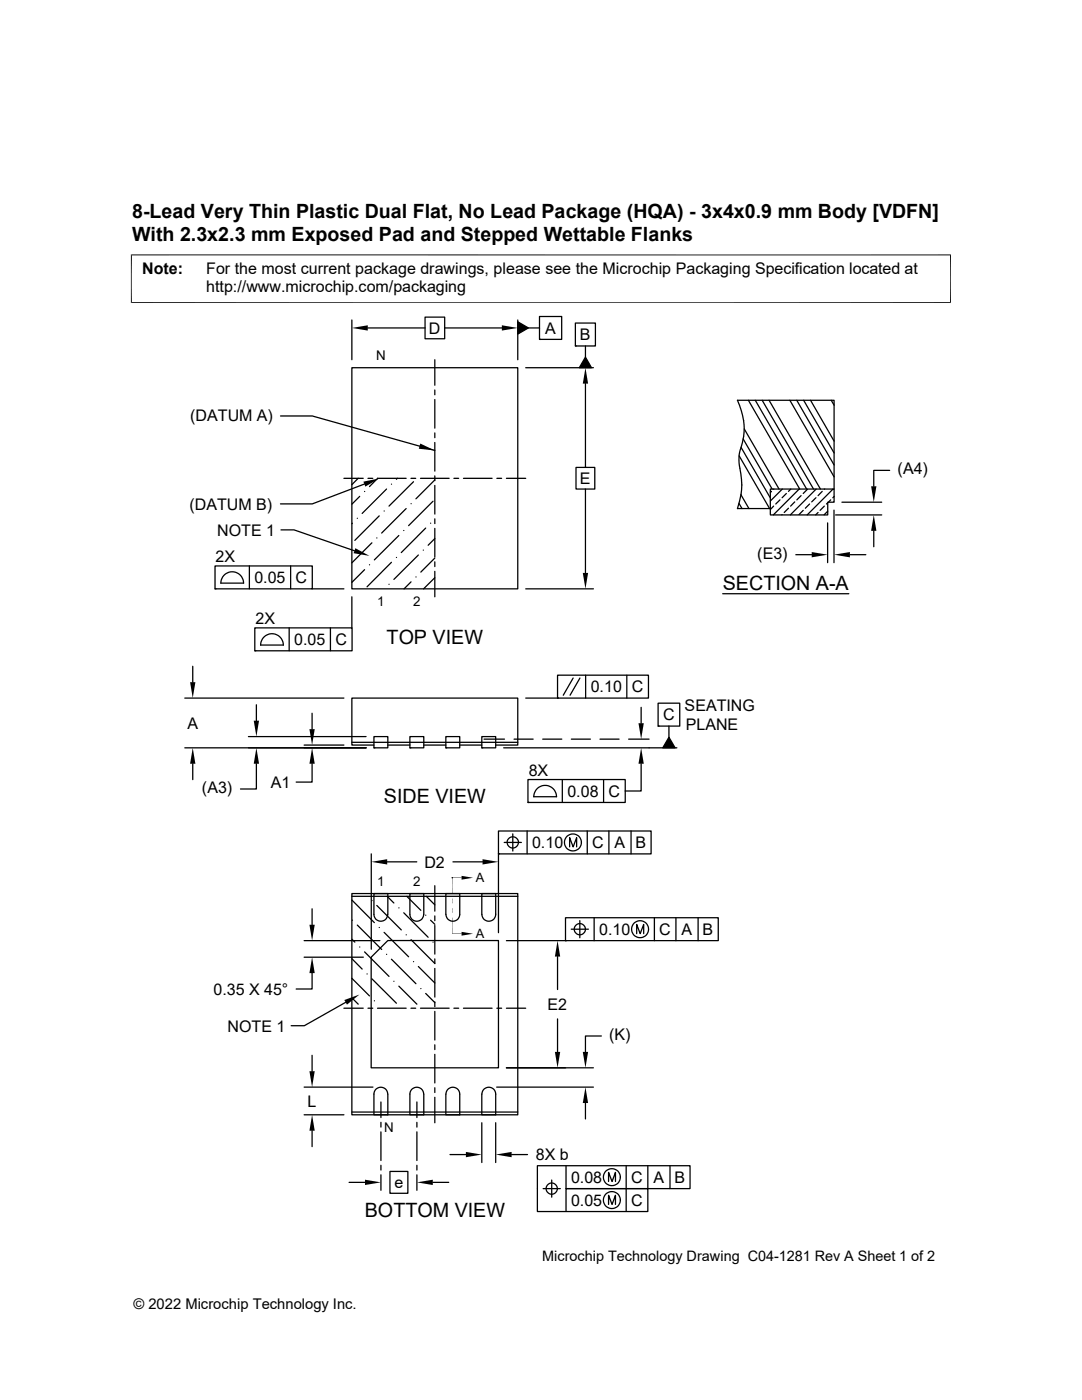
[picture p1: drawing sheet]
<svg xmlns="http://www.w3.org/2000/svg" width="216mm" height="279mm" viewBox="0 0 216 279" stroke-linecap="round" stroke-linejoin="round" font-family="sans-serif">
<g fill="none" stroke="#000" stroke-width=".25">
<path d="M70.2 73.4h33.1v44.1h-33.1zM70.2 63.9v7.9M73.4 65.4h11.4M84.8 63.3h3.9v4.3h-3.9zM86.8 71.8v5.1M86.8 77.8v1M86.8 79.7v5.7M88.7 65.4h11.4M103.3 63.9v7.9M103.3 64.2l2.1 1.2-2.1 1.3zM104.9 73.4h13.5M105.4 65.4h2.3"/>
<path d="M107.7 63.2h4.4v4.5h-4.4zM107.7 67.7h.1M114.8 64.5h4v4.5h-4zM114.8 69h.1M116.8 76.6v16.7M116.8 71.3l1.2 2.1h-2.4zM116.8 69v2.3M149.3 79.9l10.3 17.7M150.7 79.9l10.3 17.7M152.1 79.9l10.2 17.7M153.5 79.9l10.2 17.7M157.6 79.9l8.8 15.3"/>
<path d="M159 79.9l7.4 12.9M160.4 79.9l6 10.5M161.7 79.9l4.7 8.1M165.9 79.9l.5 1M56 83h6.3l24.5 6.9M68.6 95.5h3.9M71.5 95.4l-1.3 1.3M71.8 99.1l-1.6 1.5M72.7 96.6l-10.4 4h-6.3M72.7 98.1h.1M73.4 95.5h1M75.3 95.5h5.7"/>
<path d="M75.4 95.4l-1.7 1.7M77.1 97.6l-4.8 4.9M78.1 96.6h.1M79.3 95.4l-.2 .3M82 95.5h1M82.5 96.1l-4.9 4.9M83.9 95.5h5.7M86.8 86.4v1M86.8 88.3v5.7M86.8 95v.9M86.8 96.9v5.7M86.8 95.8l-3.8 3.7"/>
<path d="M90.6 95.5h.9M92.5 95.5h5.7M99.1 95.5h1M101 95.5h3.9M114.9 93.3h3.8v4.3h-3.8zM116.8 97.6v16.7M147.5 91l6.1 10.5M147.6 93.5l.2 1.1a13.4 13.4 0 0 1-.6 6.9h6.5M147.6 93.5a8.4 8.4 0 0 1 .5-5.1 12.3 12.3 0 0 0-.9-8.5h19.2v17.7M147.8 98.7l1.6 2.8M147.9 89.3l5.8 10.1M148.3 87.6l5.8 10"/>
<path d="M148.5 85.6l6.9 12M153.7 97.6h12.7v2.6h-1.2v2.6h-11.5zM153.9 98.1l-.2 .2M154.4 97.6h.1M155.6 99.8l-.8 .8M156.1 97.6l-2.4 2.4M156.9 98.5l-.8 .8M157.8 97.6l-.5 .5M159.5 97.6l-5.2 5.2M159.9 98.9l-.9 .9M161.1 97.6l-.8 .9M162.8 99.3l-.8 .9"/>
<path d="M162.9 97.6l-5.2 5.2M164.1 98.1l-.9 .8M164.5 97.6h.1M165.8 99.8l-.5 .4M166.2 97.6l-5.1 5.2M166.4 99.1l-.2 .2M177.5 93.9h-3.2v3.1M42.9 112.9h19.4v4.6h-19.4zM42.9 117.5h.1M48.6 116.4a2.26 2.26 0 0 0-2.3-2.3 2.26 2.26 0 0 0-2.2 2.3h4.5M49.8 112.9v4.6M56.1 105.7h2.6l12 4.2"/>
<path d="M58 112.9v4.6M62.3 117.5h6.3M70.2 119.1v6.2M70.3 104.4l-.1 .1M71.3 103.4h.1M72.7 113.7l-2.5 2.5M73.7 112.7h.1M74.2 108.3l-4 4M75.2 107.4h.1M75.7 103l-4.9 4.8M76.6 102h.1M77.6 116.6h.1"/>
<path d="M78.1 112.2l-4.9 4.9M79.1 111.3h.1M79.6 106.9l-4.9 4.8M80.6 105.9h.1M81 101.5l-4.8 4.9M82 116.1l-1.4 1.4M82 100.5h.1M83 115.1h.1M83.5 110.8l-4.9 4.8M84.5 109.8h.1M84.9 105.4l-4.8 4.9M85.9 104.4h.1"/>
<path d="M86.4 100l-4.9 4.9M86.8 115.3l-2.3 2.2M86.8 103.5v1M86.8 105.5v5.7M86.8 112.1v1M86.8 114v5.1M86.8 107.5l-1.4 1.3M86.8 111.4l-2.8 2.8M104.9 117.5h13.5M144.2 118.5h25.2M147.4 100.5l.7 1M154.4 101l-.7 .7"/>
<path d="M156.1 102.7l-.1 .1M157.3 101.4l-.8 .9M158.6 100.2l-.8 .8M158.8 110.7h3.2M160.3 101.9l-.9 .8M161.5 100.6l-.8 .8M163.2 102.3l-.4 .5M164.5 101l-.9 .9M165.1 104.4v7.9M165.2 102l-.8 .8M165.2 100.4l-.3 .2M166.4 101.8v10.5"/>
<path d="M166.7 102.8h9.2M168 100.2h7.9M169.6 110.7h3.2M174.3 105.9v3.2M36.9 139.3h31.7M38.5 133v3.1M50.8 125.3h19.5v4.6h-19.5zM50.8 129.9h.1M52 128.7h4.6M52 128.7a2.26 2.26 0 0 1 2.3-2.2 2.26 2.26 0 0 1 2.2 2.2M57.7 125.3v4.6M65.9 125.3v4.6"/>
<path d="M104.9 139.3h6.4M111.3 134.7h18.1v4.6h-18.1zM111.3 139.3h.1M114.4 135.3l-2 3.4M115.7 135.3l-2 3.4M116.9 134.7v4.6M125.1 134.7v4.6M36.9 149.2h36.1M38.5 152.4v3.2M49.6 147h23.4M51.2 152.4v5.1h-3.2M51.2 140.7v3.1"/>
<path d="M60.7 148.7h7.9M62.3 152.4v3.7h-3.2M62.3 142.3v3.2M70.2 148.1h33.1M74.6 147h2.8v2.2h-2.8zM74.6 149.2h.1M74.6 148.7h-4.4v-9.4h33.1v9.4h-4.4M77.4 148.7h4.4M81.8 147h2.8v2.2h-2.8zM81.8 149.2h.1M84.6 148.7h4.4M89 147h2.7v2.2h-2.7z"/>
<path d="M89 149.2h.1M91.7 148.7h4.4M96.1 147h2.8v2.2h-2.8zM96.1 149.2h.1M96.6 147.5h4.1M102.6 147.5h3.8M105.3 155.6h19.5v4.5h-19.5zM107.3 157.3a2.27 2.27 0 0 1 2.4-.3 2.27 2.27 0 0 1 1.3 2h-4.5l.2-.9zM108.3 147.5h3.8M112.2 155.6v4.5M114 147.5h3.8M119.7 147.5h3.8"/>
<path d="M120.4 155.6v4.5M125.4 147.5h4.1M127.9 152.4v5.5h-3.1M127.9 141.2v3.1M131.3 140.3h4.3v4.6h-4.3zM131.3 144.9h.1M133.5 147.1l1.2 2.1h-2.5zM133.5 144.9v2.2M135.1 149.2h-34.6M70.2 178.3h33.1v44.2h-33.1zM70.2 178.9h33.1M70.2 179.6l4.5 4.5"/>
<path d="M74.1 170.4v19M74.2 179.7h.1M74.6 178.3h2.8v4.2a1.38 1.38 0 0 1-1.4 1.4 1.38 1.38 0 0 1-1.4-1.4zM77.3 172h5.9M77.3 178.9l1.3 1.3M81.2 178.9l2.8 2.8M81.8 178.3h2.8l-.1 4.2a1.38 1.38 0 0 1-1.3 1.4 1.38 1.38 0 0 1-1.4-1.4zM85.1 178.9l1.7 1.7M86.8 176.8v5M90.2 175.2h.1M90.4 172h5.9M99.5 165.8h30.4v4.6h-30.4z"/>
<path d="M99.5 170.4h.1M99.5 170.4v15.7M100.6 168.1h3.4M101.2 168.1a1.14 1.14 0 0 1 1.5-1.1 1.14 1.14 0 0 1 .5 1.8 1.14 1.14 0 0 1-1.9-.2l-.1-.5M102.3 166.4v3.4M105.2 165.8v4.6M105.3 160.1h.1M113.7 169v-1.8l.7 1.8 .7-1.8v1.8M117.2 165.8v4.6M121.5 165.8v4.6M125.9 165.8v4.6M60.7 191h11.8"/>
<path d="M60.7 187.7h15.1M62.3 194.2v3.2h-3.2M62.3 181.4v3.2M70.2 195.2l3.5 3.6M70.2 191.3l2.1 2.1M70.2 187.4l.6 .6M70.3 199.2l1.2 1.2M70.3 183.6h.1M71.3 184.6l4.9 4.9M71.8 189h.1M72.7 190l4.9 4.9M73.2 194.4h.1"/>
<path d="M74.2 195.3l4.9 4.9M74.7 199.7h.1M75.2 180.7l4.9 4.9M75.7 185.1h.1M76.6 186.1l4.9 4.8M77.1 190.5h.1M77.4 187.7h22.1v25.4h-25.4v-22.1zM78.1 191.4l4.9 4.9M78.6 195.8h.1M79.6 196.8l3.6 3.6M79.6 181.2h.1M80.6 182.2l4.8 4.8"/>
<path d="M81 186.6h.1M82 187.5l4.8 4.8M82.5 191.9h.1M83.5 192.9l3.3 3.3M84 197.3h.1M84.9 198.3l1.9 1.8M84.9 182.6h.1M85.9 183.6l.9 .9M86.4 188h.1M86.8 182.8v.9M86.8 184.7v5.7M86.8 191.4v.9"/>
<path d="M86.8 193.3v5.7M86.8 199.9v1M89 182.5v-4.2h2.7v4.2a1.38 1.38 0 0 1-1.3 1.4 1.38 1.38 0 0 1-1.4-1.4M96.1 182.5v-4.2h2.8v4.2a1.38 1.38 0 0 1-1.4 1.4 1.38 1.38 0 0 1-1.3-1.4M101 187.7h11.8M111.3 190.9v6.6M112.8 183.2h30.5v4.5h-30.5zM112.8 187.7h.1M114 185.4h3.4M115.7 183.7v3.5M118.6 183.2v4.5M127 186.3v-1.8l.7 1.8 .7-1.8v1.8"/>
<path d="M130.6 183.2v4.5M134.9 183.2v4.5M139.3 183.2v4.5M60.7 217h13.7M62.3 210.6v3.2M68.6 201.2h3.9M69 200l-8.3 4.7h-2.6M73.4 201.2h1M75.1 217.3a1.38 1.38 0 0 1 1.5-.2 1.38 1.38 0 0 1 .8 1.3v4.1h-2.8v-4.4zM75.3 201.2h5.7M76 219.9v3.1M82 201.2h1"/>
<path d="M82.3 217.3a1.38 1.38 0 0 1 1.4-.2 1.38 1.38 0 0 1 .8 1.3l.1 4.1h-2.8v-4.4zM83.2 219.9v3.1M83.9 201.2h5.7M86.8 201.8v5.8M86.8 208.5v1M86.8 210.4v5.7M86.8 217.1v.9M86.8 219v5.1M89 218.4v4.1h2.7v-4.1a1.38 1.38 0 0 0-1.3-1.4 1.38 1.38 0 0 0-1.4 1.4M90.6 201.2h.9M92.5 201.2h5.7M96.1 218.4v4.1h2.8v-4.1a1.38 1.38 0 0 0-1.4-1.4 1.38 1.38 0 0 0-1.3 1.4"/>
<path d="M99.1 217h19.3M99.1 201.2h1M101 201.2h3.9M111.3 203.3v6.6M118.4 213.1h-17.4M120 206.8h-3.2v3.1M60.7 222.5h7.9M62.3 225.7v3.1M69.7 236h3.1M70.2 221.9h33.1M76 224v.9M76 225.9v5.7"/>
<path d="M76 232.6v.9M76 234.5v3.1M77.8 233.8h3.6v4.3h-3.6zM83.2 224v.9M83.2 225.9v5.7M83.2 232.6v.9M83.2 234.5v3.1M86.4 236h3.1M89.8 230.4h3.2M96.1 224.1v7.9M98.9 224.1v7.9M102.1 230.4h3.2"/>
<path d="M108.4 237.2h3.4M110.1 235.5v3.4M112.9 232.6v4.6h16.4v4.6h-22.1v-9.2h30.5v4.6h-24.8v4.6M116.8 220.1v3.2M121.4 235.8v-1.8l.7 1.8 .7-1.8v1.8M124.9 232.6v9.2M129.3 232.6v4.6M133.7 232.6v4.6M121.4 240.4v-1.9l.7 1.9 .7-1.9v1.9"/>
<circle cx="114.3" cy="168.1" r="1.69"/>
<circle cx="115.7" cy="185.4" r="1.12"/>
<circle cx="127.7" cy="185.4" r="1.69"/>
<circle cx="110.1" cy="237.2" r="1.12"/>
<circle cx="122.1" cy="234.9" r="1.69"/>
<circle cx="122.1" cy="239.5" r="1.69"/>
</g>
<g fill="#000">
<path d="M70.2 65.4l3.2-.5v1.1zM100.1 64.9l3.2 .5-3.2 .6zM103.3 64.2l2.1 1.2-2.1 1.3zM116.8 73.4l.5 3.2h-1zM116.8 71.3l1.2 2.1h-2.4zM72.5 96.1l3.2-.6-2.8 1.6zM83.9 88.5l2.9 1.4-3.2-.3zM173.8 97h1.1l-.6 3.2zM70.9 109.4l2.8 1.5-3.2-.5zM116.3 114.3h1l-.5 3.2zM162 110.2l3.1 .5-3.1 .5zM166.4 110.7l3.2-.5v1z"/>
<path d="M174.3 102.8l.6 3.1h-1.1zM37.9 136.1h1.1l-.5 3.2zM38.5 149.2l.5 3.2h-1.1zM50.6 143.8h1.1l-.5 3.2zM51.2 149.2l.5 3.2h-1.1zM61.7 145.5h1.1l-.5 3.2zM62.3 149.2l.5 3.2h-1.1zM127.4 144.3h1.1l-.6 3.2zM127.9 149.2l.6 3.2h-1.1zM133.5 147.1l1.2 2.1h-2.5zM74.1 172l3.2-.5v1zM90.2 175.1h1.9z"/>
<path d="M90.2 175.2l1.9-.1zM92.1 174.8l2.3 .4-2.3 .4zM96.3 171.5l3.2 .5-3.2 .5zM61.7 184.6h1.1l-.5 3.1zM62.3 191l.5 3.2h-1.1zM90.2 181.2l.1 1zM90.2 179.3l.1 1zM90.2 186.4l1.9-.1zM90.2 186.3h1.9zM92.1 186l2.3 .4-2.3 .3zM111.3 187.7l.5 3.2h-1.1zM61.7 213.8h1.1l-.5 3.2z"/>
<path d="M68.7 199.6l3-1.1-2.5 2zM110.7 209.9h1.1l-.5 3.2zM116.3 209.9h1l-.5 3.2zM62.3 222.5l.5 3.2h-1.1zM72.8 235.4l3.2 .6-3.2 .5zM83.2 236l3.2-.6v1.1zM93 229.9l3.1 .5-3.1 .5zM98.9 230.4l3.2-.5v1zM116.8 217l.5 3.1h-1z"/>
</g>
<path d="M26.1 50.9h163.7M26.2 50.8v9.7M189.7 50.8v9.7M26.1 60.4h163.7M90.2 175.2h.1M90.2 175.2v3.2M90.2 183.1v3.3" fill="none" stroke="#000" stroke-width=".2"/>
<g font-size="3.9">
<text x="26.4" y="43.5">8-Lead Very Thin Plastic Dual Flat, No Lead Package (HQA) - 3x4x0.9 mm Body [VDFN]</text>
<text x="26.4" y="48">With 2.3x2.3 mm Exposed Pad and Stepped Wettable Flanks</text>
<text x="144.2" y="117.7">SECTION A-A</text>
<text x="77.1" y="128.4">TOP VIEW</text>
<text x="76.6" y="160.2">SIDE VIEW</text>
<text x="72.8" y="242.9">BOTTOM VIEW</text>
</g>
<g font-size="3.2">
<text x="28.4" y="54.6">Note:</text>
<text x="41.1" y="58.3">http://www.microchip.com/packaging</text>
<text x="41.1" y="54.6">For the most current package drawings, please see the Microchip Packaging Specification located at</text>
<text x="85.6" y="66.6">D</text>
<text x="108.8" y="66.6">A</text>
<text x="115.7" y="67.9">B</text>
<text x="38" y="84.1">(DATUM A)</text>
<text x="179.1" y="94.7">(A4)</text>
<text x="37.8" y="101.7">(DATUM B)</text>
<text x="115.7" y="96.6">E</text>
<text x="43.3" y="106.9">NOTE 1</text>
<text x="43" y="112.2">2X</text>
<text x="151.1" y="111.5">(E3)</text>
<text x="50.8" y="116.4">0.05</text>
<text x="59" y="116.4">C</text>
<text x="51" y="124.5">2X</text>
<text x="58.7" y="128.7">0.05</text>
<text x="66.9" y="128.7">C</text>
<text x="117.9" y="138.2">0.10</text>
<text x="126.1" y="138.2">C</text>
<text x="132.3" y="143.8">C</text>
<text x="136.6" y="141.9">SEATING</text>
<text x="37.4" y="145.4">A</text>
<text x="136.8" y="145.6">PLANE</text>
<text x="105.5" y="154.8">8X</text>
<text x="40.3" y="158.3">(A3)</text>
<text x="54" y="157.2">A1</text>
<text x="113.2" y="159">0.08</text>
<text x="121.4" y="159">C</text>
<text x="84.7" y="173.1">D2</text>
<text x="106.2" y="169.3">0.10</text>
<text x="118.2" y="169.3">C</text>
<text x="122.6" y="169.3">A</text>
<text x="126.8" y="169.3">B</text>
<text x="119.6" y="186.6">0.10</text>
<text x="131.6" y="186.6">C</text>
<text x="136" y="186.6">A</text>
<text x="140.2" y="186.6">B</text>
<text x="42.6" y="198.5">0.35 X 45°</text>
<text x="109.3" y="201.5">E2</text>
<text x="45.4" y="205.9">NOTE 1</text>
<text x="121.6" y="207.6">(K)</text>
<text x="61.3" y="220.9">L</text>
<text x="106.9" y="231.5">8X b</text>
<text x="78.7" y="237.1">e</text>
<text x="113.9" y="236.1">0.08</text>
<text x="125.9" y="236.1">C</text>
<text x="130.4" y="236.1">A</text>
<text x="134.6" y="236.1">B</text>
<text x="113.9" y="240.6">0.05</text>
<text x="125.9" y="240.6">C</text>
</g>
<g font-size="2.9">
<text x="108.2" y="251.7">Microchip Technology Drawing C04-1281 Rev A Sheet 1 of 2</text>
<text x="26.6" y="261.3">© 2022 Microchip Technology Inc.</text>
</g>
<g font-size="2.7">
<text x="75.1" y="71.8">N</text>
<text x="75.3" y="121">1</text>
<text x="82.4" y="121">2</text>
<text x="75.3" y="176.8">1</text>
<text x="82.4" y="176.8">2</text>
<text x="76.7" y="226">N</text>
</g>
<g font-size="2.6">
<text x="94.9" y="176.1">A</text>
<text x="94.9" y="187.3">A</text>
</g>
</svg>
